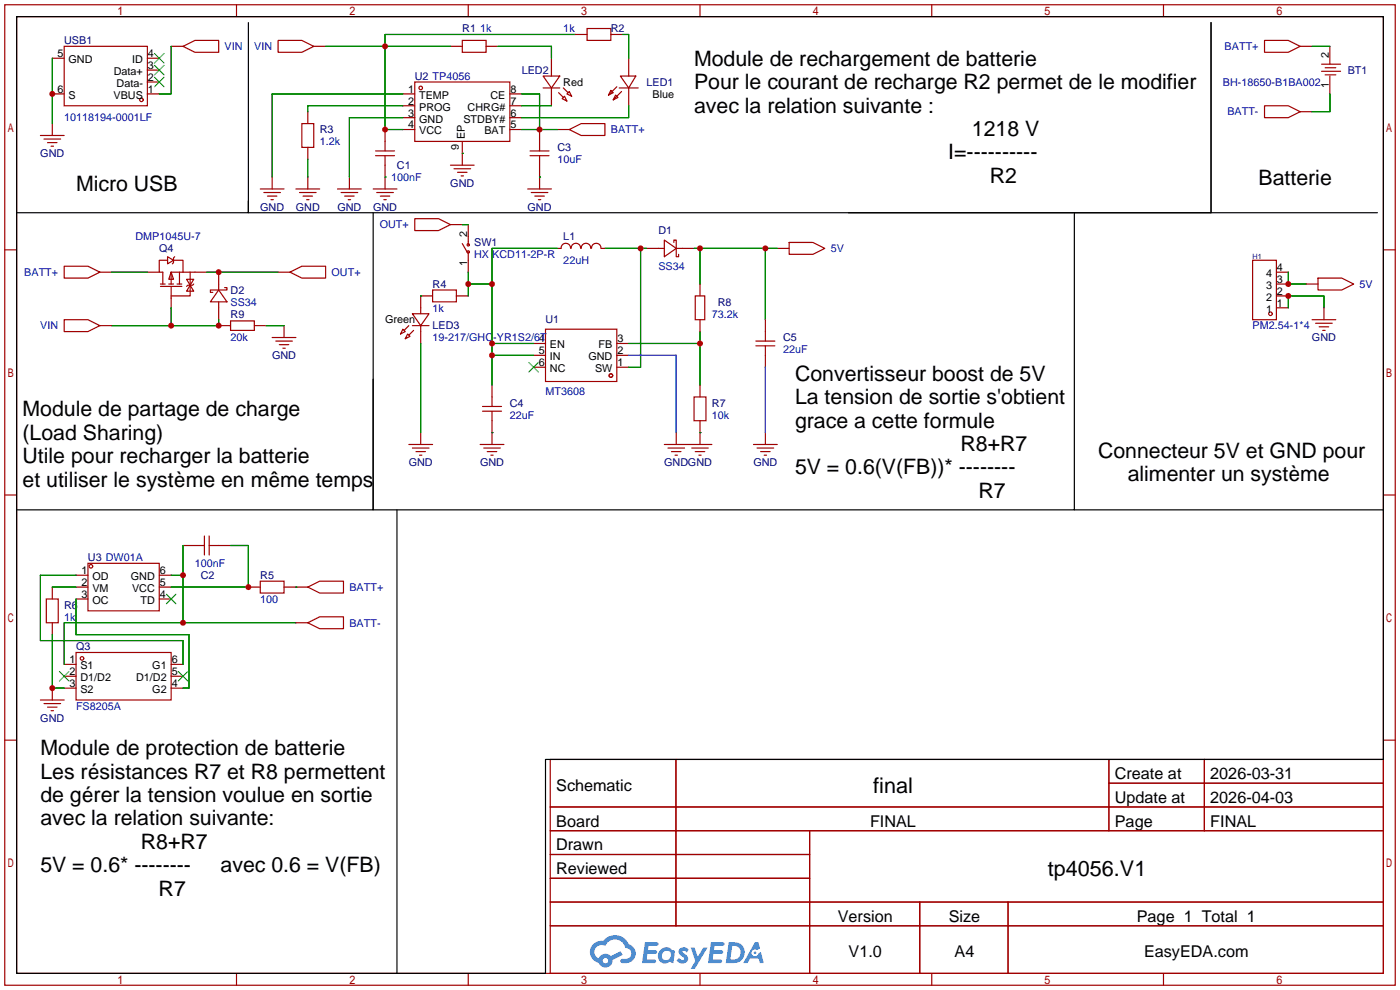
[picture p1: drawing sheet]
<svg xmlns="http://www.w3.org/2000/svg" width="299mm" height="212mm" viewBox="0 0 299 212" stroke-linecap="round" stroke-linejoin="round" font-family="sans-serif">
<g fill="none" stroke="#a10000" stroke-width=".25">
<path d="M1 1h297.2v209.6h-297.2zM3.6 3.6h292.1v204.4h-292.1zM50.5 1v2.6M100.1 1v2.6M149.6 1v2.6M199.1 1v2.6M248.7 1v2.6M1 53.4h2.6M295.7 53.4h2.5M1 105.8h2.6M295.7 105.8h2.5M1 158.2h2.6"/>
<path d="M295.7 158.2h2.5M117.6 162.3h178.1v45.7h-178.1zM117.6 172.5h178.1M117.6 177.5h178.1M144.5 162.3v35.6M173 177.5v30.5M237 162.3v15.2M237 167.4h58.7M257.4 162.3v15.2M117.6 182.6h55.4M117.6 192.8h178.1M117.6 187.7h55.4"/>
<path d="M117.6 197.9h178.1M196.6 192.8v15.2M215.4 192.8v15.2M50.5 208v2.6M100.1 208v2.6M149.6 208v2.6M199.1 208v2.6M248.7 208v2.6"/>
</g>
<g fill="#5487ff">
<path d="M145.3 202.7a1.3 1.3 0 0 1 1.9 .3l-.4 .6a.54 .54 0 0 0-.9-.2l.1 .2a1.34 1.34 0 0 1 .9 1.8 1.47 1.47 0 0 1-2.3-.1l.5-.6 .8 .5a.31 .31 0 0 0 .4-.3 .31 .31 0 0 0-.3-.4 1.12 1.12 0 0 1-.7-1.8z"/>
<path d="M147.6 202.5h.9l.6 2 1.2-2h.9l-2.7 4.6h-.9l1-1.7z"/>
<path d="M137.8 201.4h1.7a1.31 1.31 0 0 1 1.2 .2 .4 .4 0 0 1-.3 .5l-1.8 .1-.1 .9h1.6a.4 .4 0 0 1 .4 .4 .4 .4 0 0 1-.5 .4h-1.6l-.2 1.2h1.4a.46 .46 0 0 1 .5 0 .46 .46 0 0 1 .1 .5l-.4 .2h-2.6z"/>
<path d="M151.9 201.4h1.7a1.32 1.32 0 0 1 1.2 .2 .39 .39 0 0 1-.3 .5l-1.8 .1-.1 .9h1.6a.4 .4 0 0 1 .4 .4 .4 .4 0 0 1-.4 .4h-1.7l-.2 1.2h1.4a.46 .46 0 0 1 .5 0 .46 .46 0 0 1 .1 .5l-.4 .2h-2.6z"/>
<path d="M161.3 201.4h.8l.3 1.3-.6 .4a.75 .75 0 0 0-1.1 .3 .75 .75 0 0 0 .5 1 .75 .75 0 0 0 .9-.7l.5-.2 .6 2.3h-.8l-.3-.9h-1.8l-.5 .9h-1z"/>
<path d="M155.7 201.4l-.6 4.4h1.5a2.27 2.27 0 0 0 2.6-2.2 2.27 2.27 0 0 0-2.7-2.2zM156.5 202.1a1.5 1.5 0 0 1 1.8 1.6 1.5 1.5 0 0 1-1.9 1.4h-.3z"/>
<path d="M141.2 203a1.6 1.6 0 0 0-.3 2.3 1.6 1.6 0 0 0 2.3 .2l.7 .3 .3-2.4-.1-.3-.5-.1a1.58 1.58 0 0 0-2.4 0zM141.8 203.5a.98 .98 0 0 1 1.6 .4 .98 .98 0 0 1-1.1 1.3 .94 .94 0 0 1-.9-.7 .94 .94 0 0 1 .4-1z"/>
<path d="M126.8 201.8a2.37 2.37 0 0 0 1.1 4 1.54 1.54 0 0 0 1.8 1 1.54 1.54 0 0 0 1.2-1.6l2.2-1.1-.5-.8-2 1a1.57 1.57 0 0 0-2.7 .5 1.5 1.5 0 0 1-.7-2.1 1.5 1.5 0 0 1 2.2-.5 2.23 2.23 0 0 1 2.3-1.4 2.23 2.23 0 0 1 2 1.8 1.16 1.16 0 0 1 1.2 1.1 1.16 1.16 0 0 1-1.1 1.2h-.7a.47 .47 0 0 0-.5 .4 .47 .47 0 0 0 .4 .5 2.17 2.17 0 0 0 2.5-.9 2.17 2.17 0 0 0-.3-2.7l-.8-.4a3.2 3.2 0 0 0-5.5-.7l-1.1 .1zM128.8 205.3a.6 .6 0 0 1 1.2 0 .6 .6 0 0 1-1.2 0z"/>
<circle cx="161.4" cy="203.6" r=".28"/>
</g>
<path d="M3.6 3.6h292.1v158.7h-179.1v45.7h-113zM53.1 4.8v40.7h-49.5M53.1 42.9v2.6h205.7v-40.7v40.7h-77.4M79.8 45.5v63.5h-76.2M229.6 45.5v63.5h-149.8v-28M258.8 45.5h35.6M84.8 109v99M229.6 109h66.1" fill="none" stroke="#000" stroke-width=".25"/>
<g fill="none" stroke="#a10000" stroke-width=".25">
<path d="M11.2 12.4h2.5M13.7 9.9h17.8v12.7h-17.8zM31.5 17.5h2.5M31.5 15h2.5M31.5 12.4h2.5M36.6 9.9h2.5M39.1 9.9l2.6-1.3h5v2.6h-5zM59.4 8.6h5.1l2.6 1.3-2.6 1.3h-5.1zM67.1 9.9h2.5M88.6 17.5h20.4v12.7h-20.4zM96.3 9.9h2.5M98.8 8.6h5.1v2.6h-5.1z"/>
<path d="M103.9 9.9h2.5M116.1 16.3h3.5l-1.7 2.5zM116.1 18.8h3.5M117.9 12.4v3.9M117.9 18.8v3.8M119.4 19.8l1 1M120.4 18.8l1 1M122.9 7.4h2.6M125.5 6.1h5.1v2.5h-5.1zM130.6 19.3l.5 .5-1.1 .5zM130.6 7.4h2.5M131.8 18.5l-1.8 1.8"/>
<path d="M132.3 18.8h4.1M132.6 16.3h3.3l-1.5 2.5zM132.8 19.6l-1.7 1.7M134.4 12.4v3.9M134.4 18.8v3.8M270.3 8.6h5l2.6 1.3-2.6 1.3h-5zM277.9 9.9h2.5M282.4 15.2h4.1M282.4 13.7h4.1M283.2 16h2.3M283.2 14.5h2.3M284.2 9.9v3.8"/>
<path d="M284.2 16.3v3.8M8.6 29h5.1M9.4 29.7h3.6M10.2 30.5h2M10.9 31.2h.5M11.2 20.1h2.5M11.2 26.4v2.6M31.5 20.1h2.5M58.2 37.8v2.6M64.5 26.4h2.6v5.1h-2.6zM65.8 23.9v2.5M65.8 31.5v2.5"/>
<path d="M65.8 37.8v2.6M74.7 37.8v2.6M80.3 33.3h4M80.3 32.3h4M82.3 27.7v4.6M82.3 33.3v7.1M86.1 20.1h2.5M86.1 22.6h2.5M86.1 25.1h2.5M86.1 27.7h2.5M96.3 35.3h5M97 36.1h3.6"/>
<path d="M97.8 36.8h2M98.6 37.6h.5M98.8 30.2v5.1M109 20.1h2.5M109 22.6h2.5M109 25.1h2.5M109 27.7h2.5M113.3 33.3h4M113.3 32.3h4M115.3 27.7v4.6M115.3 33.3v7.1M119.1 27.7h2.6"/>
<path d="M120.1 21.1l.5-.5 .6 1zM121.2 20.1l.5-.5 .5 1zM121.7 27.7l2.5-1.3h5.1v2.6h-5.1zM131.6 20.3l.5 .5-1 .5zM270.3 22.6h5l2.6 1.3-2.6 1.2h-5zM277.9 23.9h2.5M13.7 56.9h5.1l2.5 1.3-2.5 1.2h-5.1zM21.3 58.2h2.6M31.5 58.2h2.5M35.8 54.9l1.3 .7-1.3 .8zM35.8 55.6h-1.8v2.6h.8v2.5M36.6 58.2l.5 1.5h-1z"/>
<path d="M37.1 55.6h2v2.6M37.3 54.9l-.2 .2v1l-.3 .3M38.4 58.2v2.5M39.1 58.2h-2.5v2.5M39.1 58.2h5.1M39.9 59.7h1.5l-.8 1.3zM40.6 58.2v5h-4M46.7 58.2v3.8M55.6 40.4h5.1M56.4 41.1h3.5M57.1 41.9h2.1M57.9 42.7h.5"/>
<path d="M59.4 58.2h2.6M62 58.2l2.5-1.3h5.1v2.5h-5.1zM63.2 40.4h5.1M64 41.1h3.6M64.8 41.9h2M65.5 42.7h.5M72.1 40.4h5.1M72.9 41.1h3.6M73.7 41.9h2M74.4 42.7h.5M79.8 40.4h5M80.5 41.1h3.6"/>
<path d="M81.3 41.9h2M82 42.7h.5M88.6 46.7h5.1l2.6 1.3-2.6 1.3h-5.1zM96.3 48h2.5M98.8 52.1l1 1.7M100.1 48v4.3M100.1 53.8v4.4M112.8 40.4h5.1M113.5 41.1h3.6M114.3 41.9h2M115.1 42.7h.5M119.1 53.1h.8"/>
<path d="M119.9 53.1a1.01 1.01 0 0 1 1-1.1 1.01 1.01 0 0 1 1 1.1M122.1 53.1a1.01 1.01 0 0 1 1-1.1 1.01 1.01 0 0 1 1 1.1M124.2 53.1a1.01 1.01 0 0 1 1-1.1 1.01 1.01 0 0 1 1 1.1M126.4 53.1a1.01 1.01 0 0 1 1-1.1 1.01 1.01 0 0 1 1 1.1M128.5 53.1h.8M138.2 53.1h3.8M142 51.3l2.5 1.8-2.5 1.8zM144 51.8v-.5h.5v3.6h.5v-.5M144.5 53.1h3.8M166.1 53.1h2.6M168.7 51.8h5l2.6 1.3-2.6 1.3h-5zM267.7 55.6h5.1v12.7h-5.1z"/>
<path d="M272.8 58.2h2.5M281.7 59.4h5.1l2.5 1.3-2.5 1.3h-5.1zM13.7 68.3h5.1l2.5 1.3-2.5 1.3h-5.1zM21.3 69.6h2.6M34.3 61.2h4.6M34.3 60.7h1M36.1 60.7h1M36.6 61.2v4.6M37.8 60.7h1.1M40.6 61l.8 1.2h-1.5zM41.4 60.7l-.3 .3h-1l-.2 .2M46.7 62l1.8 2.5h-3.5z"/>
<path d="M46.7 69.6h2.6M46.7 64.5v3.8M48 61.5h.5v.5h-3.5v.5h.5M49.3 68.6h5.1v2h-5.1zM54.4 69.6h2.5M58.2 72.1h5M58.9 72.9h3.6M59.7 73.7h2M60.5 74.4h.5M60.7 69.6v2.5M86.1 70.4l.5 .5-1 .5zM87.1 71.4l.5 .5-1 .5z"/>
<path d="M87.4 69.6l-1 1M88.1 67.1h3.6l-1.8 2.5zM88.1 69.6h3.6M88.4 70.6l-1 1M89.9 69.6v3.8M92.5 62h5v2.5h-5zM92.5 63.2h-2.6v3.9M97.5 63.2h2.6M114 78.5h2.6M114 75.9h2.6M114 73.4h2.6M116.6 70.4h15.2v11.1h-15.2z"/>
<path d="M131.8 78.5h2.6M131.8 75.9h2.6M131.8 73.4h2.6M148.6 63.2h2v5.1h-2zM149.6 60.7v2.5M149.6 68.3v2.6M161.5 73.9h4.1M161.5 72.9h4.1M163.6 68.3v4.6M163.6 73.9v4.6M272.8 60.7h2.5M272.8 63.2h2.5"/>
<path d="M272.8 65.8h2.5M279.1 60.7h2.6M280.4 68.3h5.1M281.2 69.1h3.5M281.9 69.8h2.1M282.7 70.6h.5M283 65.8v2.5M87.4 95h5.1M88.1 95.8h3.6M88.9 96.5h2M89.7 97.3h.5M89.9 92.5v2.5"/>
<path d="M102.6 95h5.1M103.1 87.9h4.1M103.1 86.9h4.1M103.4 95.8h3.5M104.1 96.5h2.1M104.9 97.3h.5M105.2 82.3v4.6M105.2 87.9v7.1M142 95h10.1M142.7 95.8h3.6M143.5 96.5h2M144.3 97.3h.5"/>
<path d="M144.5 92.5v2.5M147.8 95.8h3.6M148.3 84.8h2.6v5.1h-2.6zM148.6 96.5h2M149.4 97.3h.5M149.6 82.3v2.5M149.6 89.9v5.1M161 95h5.1M161.8 95.8h3.6M162.6 96.5h2M163.3 97.3h.5M163.6 92.5v2.5"/>
<path d="M39.1 116.6h4.6M43.7 114.6v4M44.7 116.6h4.6M44.7 114.6v4M9.9 128h2.5v5.1h-2.5zM11.2 125.5v2.5M11.2 133.1v2.5M16.3 139.4h20.3v10.2h-20.3zM16.3 122.9h2.5M16.3 125.5h2.5M16.3 128h2.5M18.8 120.4h15.2v10.2h-15.2z"/>
<path d="M34 122.9h2.6M34 125.5h2.6M34 128h2.6M53.1 125.5h2.5M55.6 124.2h5.1v2.5h-5.1zM60.7 125.5h5.1M63.2 133.1h2.6M65.8 125.5l2.5-1.3h5.1v2.5h-5.1zM65.8 133.1l2.5-1.3h5.1v2.6h-5.1zM8.6 149.6h5.1M9.4 150.4h3.6M10.2 151.1h2"/>
<path d="M10.9 151.9h.5M11.2 147.1v2.5M13.7 142h2.6M13.7 144.5h2.6M13.7 147.1h2.6M36.6 142h2.5M36.6 144.5h2.5M36.6 147.1h2.5"/>
<circle cx="89.9" cy="18.8" r=".38"/>
<circle cx="30.2" cy="21.3" r=".38"/>
<circle cx="100.1" cy="52.3" r=".25"/>
<circle cx="100.1" cy="53.8" r=".25"/>
<circle cx="271.5" cy="67.1" r=".38"/>
<circle cx="130.6" cy="80.3" r=".38"/>
<circle cx="19.4" cy="121" r=".38"/>
<circle cx="17.5" cy="140.7" r=".38"/>
</g>
<g fill="none" stroke="#3c3" stroke-width=".25">
<path d="M33 16.5l2.1 2M33 14l2.1 2M33 11.4l2.1 2.1M35.1 16.5l-2.1 2M35.1 14l-2.1 2M35.1 11.4l-2.1 2.1M113 77.5l2.1 2M115.1 77.5l-2.1 2M35.6 127l2 2M37.6 127l-2 2M12.7 143.5l2 2M14.7 143.5l-2 2"/>
<path d="M38.1 143.5l2 2M40.1 143.5l-2 2"/>
</g>
<g fill="none" stroke="#008700" stroke-width=".25">
<path d="M11.2 12.4v14M36.6 9.9v10.2h-2.6M69.6 9.9h26.7M106.4 9.9h11.5v2.5M122.9 7.4h-40.6v20.3h3.8M133.1 7.4h1.3v5M280.4 9.9h3.8M65.8 34v3.8M82.3 37.8h.1M86.1 20.1h-27.9v17.7M86.1 22.6h-20.3v1.3M86.1 25.1h-11.4v12.7"/>
<path d="M98.8 32.8h.1M111.5 20.1h3.8v7.6M111.5 22.6h6.4M111.5 27.7h7.6M115.3 37.8h.1M134.4 22.6v2.5h-22.9M284.2 20.1v3.8h-3.8M23.9 58.2h7.6M44.2 58.2h15.2M98.8 48h1.3M100.1 58.2v5M119.1 53.1h-13.9v29.2"/>
<path d="M129.3 53.1h8.9M136.9 53.1v25.4h-2.5M148.3 53.1h17.8M149.6 53.1v7.6M163.6 53.1v15.2M275.3 58.2v2.5h3.8M36.6 65.8v3.8M46.7 68.3v1.3h-22.8M56.9 69.6h3.8M89.9 63.2h.1M89.9 73.4v19.1M100.1 60.7h5.1"/>
<path d="M105.2 73.4h8.8M105.2 75.9h8.8M134.4 73.4h15.2M149.6 70.9v11.4M275.3 65.8v-2.6h7.7v2.6M105.2 92.5h.1M149.6 92.5h.1M39.1 116.6v16.5M49.3 116.6h3.8v8.9h-16.5M11.2 135.6v11.5h2.5M11.2 125.5h5.1M16.3 122.9h-7.7v14h30.5v5.1"/>
<path d="M16.3 128v7.6h24.1v11.5h-1.3M36.6 122.9h2.5M63.2 125.5h.1M63.2 133.1h-49.5v8.9"/>
</g>
<path d="M134.4 75.9h10.1v16.6M163.6 78.5v14" fill="none" stroke="#03f" stroke-width=".25"/>
<g fill="#c00">
<circle cx="11.2" cy="20.1" r=".63"/>
<circle cx="53.1" cy="125.5" r=".63"/>
<circle cx="149.6" cy="53.1" r=".63"/>
<circle cx="163.6" cy="53.1" r=".63"/>
<circle cx="149.6" cy="73.4" r=".63"/>
<circle cx="136.9" cy="53.1" r=".63"/>
<circle cx="46.7" cy="58.2" r=".63"/>
<circle cx="115.3" cy="27.7" r=".63"/>
<circle cx="82.3" cy="27.7" r=".63"/>
<circle cx="82.3" cy="9.9" r=".63"/>
<circle cx="39.1" cy="122.9" r=".63"/>
<circle cx="39.1" cy="133.1" r=".63"/>
<circle cx="11.2" cy="147.1" r=".63"/>
<circle cx="36.6" cy="69.6" r=".63"/>
<circle cx="46.7" cy="69.6" r=".63"/>
<circle cx="100.1" cy="60.7" r=".63"/>
<circle cx="105.2" cy="60.7" r=".63"/>
<circle cx="105.2" cy="73.4" r=".63"/>
<circle cx="105.2" cy="75.9" r=".63"/>
<circle cx="275.3" cy="63.2" r=".63"/>
<circle cx="275.3" cy="60.7" r=".63"/>
</g>
<g font-size="4.6">
<text x="186.6" y="169.4">final</text>
<text x="223.9" y="187.2">tp4056.V1</text>
</g>
<g font-size="4.5">
<text x="148.3" y="14.1">Module de rechargement de batterie</text>
<text x="148.3" y="19.1">Pour le courant de recharge R2 permet de le modifier</text>
<text x="148.3" y="24.1">avec la relation suivante :</text>
<text x="207.7" y="29.1">1218 V</text>
<text x="202.7" y="34.1">I=----------</text>
<text x="16.3" y="40.7">Micro USB</text>
<text x="211.5" y="39.1">R2</text>
<text x="269" y="39.5">Batterie</text>
<text x="169.9" y="81.4">Convertisseur boost de 5V</text>
<text x="4.8" y="89">Module de partage de charge</text>
<text x="169.9" y="86.4">La tension de sortie s'obtient</text>
<text x="4.8" y="94">(Load Sharing)</text>
<text x="169.9" y="91.4">grace a cette formule</text>
<text x="4.8" y="99">Utile pour recharger la batterie</text>
<text x="169.9" y="101.4">5V = 0.6(V(FB))* --------</text>
<text x="205.3" y="96.4">R8+R7</text>
<text x="234.7" y="97.9">Connecteur 5V et GND pour</text>
<text x="4.8" y="104">et utiliser le système en même temps</text>
<text x="209.1" y="106.4">R7</text>
<text x="241" y="102.9">alimenter un système</text>
<text x="8.6" y="161.4">Module de protection de batterie</text>
<text x="8.6" y="166.4">Les résistances R7 et R8 permettent</text>
<text x="8.6" y="171.4">de gérer la tension voulue en sortie</text>
<text x="8.6" y="176.4">avec la relation suivante:</text>
<text x="30.1" y="181.4">R8+R7</text>
<text x="8.6" y="186.4">5V = 0.6* --------</text>
<text x="33.9" y="191.4">R7</text>
<text x="47.2" y="186.4">avec 0.6 = V(FB)</text>
</g>
<g font-size="3.5">
<text x="238.3" y="166.5">Create at</text>
<text x="258.7" y="166.5">2026-03-31</text>
<text x="118.9" y="169.1">Schematic</text>
<text x="238.3" y="171.6">Update at</text>
<text x="258.7" y="171.6">2026-04-03</text>
<text x="118.9" y="176.7">Board</text>
<text x="185.9" y="176.7">FINAL</text>
<text x="238.3" y="176.7">Page</text>
<text x="258.7" y="176.7">FINAL</text>
<text x="118.9" y="181.8">Drawn</text>
<text x="118.9" y="186.8">Reviewed</text>
<text x="179.1" y="197">Version</text>
<text x="202.8" y="197">Size</text>
<text x="243" y="197">Page 1 Total 1</text>
<text x="181.4" y="204.6">V1.0</text>
<text x="204" y="204.6">A4</text>
<text x="244.5" y="204.6">EasyEDA.com</text>
</g>
<g font-size="2.3" fill="#000080">
<text x="13.7" y="9.4">USB1</text>
<text x="98.8" y="6.9">R1</text>
<text x="130.6" y="6.9">R2</text>
<text x="88.6" y="17.1">U2 TP4056</text>
<text x="111.5" y="15.8">LED2</text>
<text x="288" y="15.8">BT1</text>
<text x="138.2" y="18.3">LED1</text>
<text x="68.3" y="28.5">R3</text>
<text x="8.6" y="33.6">GND</text>
<text x="119.1" y="32.3">C3</text>
<text x="84.8" y="36.1">C1</text>
<text x="96.2" y="39.9">GND</text>
<text x="55.6" y="45">GND</text>
<text x="63.2" y="45">GND</text>
<text x="72.1" y="45">GND</text>
<text x="79.7" y="45">GND</text>
<text x="112.8" y="45">GND</text>
<text x="34" y="53.9">Q4</text>
<text x="101.3" y="52.6">SW1</text>
<text x="120.4" y="51.4">L1</text>
<text x="140.7" y="50.1">D1</text>
<text x="49.3" y="62.8">D2</text>
<text x="92.5" y="61.5">R4</text>
<text x="153.4" y="65.3">R8</text>
<text x="49.3" y="67.9">R9</text>
<text x="92.5" y="70.4">LED3</text>
<text x="116.6" y="69.1">U1</text>
<text x="58.1" y="76.8">GND</text>
<text x="167.4" y="72.9">C5</text>
<text x="280.4" y="72.9">GND</text>
<text x="109" y="86.9">C4</text>
<text x="152.1" y="86.9">R7</text>
<text x="87.4" y="99.6">GND</text>
<text x="102.6" y="99.6">GND</text>
<text x="142" y="99.6">GNDGND</text>
<text x="161" y="99.6">GND</text>
<text x="18.8" y="119.9">U3 DW01A</text>
<text x="42.9" y="123.7">C2</text>
<text x="55.6" y="123.7">R5</text>
<text x="13.7" y="130.1">R6</text>
<text x="16.3" y="139">Q3</text>
<text x="8.6" y="154.2">GND</text>
</g>
<g font-size="2.3" fill="#00f">
<text x="48" y="10.7">VIN</text>
<text x="54.3" y="10.7">VIN</text>
<text x="102.6" y="6.9">1k</text>
<text x="120.4" y="6.9">1k</text>
<text x="261.7" y="10.7">BATT+</text>
<text x="261.4" y="18.3">BH-18650-B1BA002</text>
<text x="13.7" y="26">10118194-0001LF</text>
<text x="130.6" y="28.5">BATT+</text>
<text x="262.3" y="24.7">BATT-</text>
<text x="68.3" y="31">1.2k</text>
<text x="119.1" y="34.8">10uF</text>
<text x="83.6" y="38.7">100nF</text>
<text x="29" y="51.4">DMP1045U-7</text>
<text x="81.2" y="48.8">OUT+</text>
<text x="177.5" y="53.9">5V</text>
<text x="5.2" y="59">BATT+</text>
<text x="70.9" y="59">OUT+</text>
<text x="101.3" y="55.2">HX KCD11-2P-R</text>
<text x="120.4" y="56.4">22uH</text>
<text x="140.7" y="57.7">SS34</text>
<text x="49.3" y="65.3">SS34</text>
<text x="290.6" y="61.5">5V</text>
<text x="8.6" y="70.4">VIN</text>
<text x="92.5" y="66.6">1k</text>
<text x="152.1" y="67.9">73.2k</text>
<text x="267.7" y="70.4">PM2.54-1*4</text>
<text x="49.3" y="72.9">20k</text>
<text x="92.5" y="72.9">19-217/GHC-YR1S2/6T</text>
<text x="167.4" y="75.5">22uF</text>
<text x="109" y="89.5">22uF</text>
<text x="116.6" y="84.4">MT3608</text>
<text x="152.1" y="89.5">10k</text>
<text x="41.7" y="121.2">100nF</text>
<text x="55.6" y="128.8">100</text>
<text x="74.7" y="126.3">BATT+</text>
<text x="13.7" y="132.6">1k</text>
<text x="74.7" y="133.9">BATT-</text>
<text x="16.3" y="151.7">FS8205A</text>
</g>
<g font-size="2.3">
<text x="12.3" y="12.2">5</text>
<text x="14.7" y="13.5">GND</text>
<text x="24.3" y="16">Data+</text>
<text x="28.2" y="13.5">ID</text>
<text x="31.6" y="17.3">2</text>
<text x="31.6" y="14.8">3</text>
<text x="31.6" y="12.2">4</text>
<text x="284" y="12.4" transform="rotate(-90 284 12.4)">2</text>
<text x="12.3" y="19.8">6</text>
<text x="14.7" y="21.1">S</text>
<text x="24.3" y="21.1">VBUS</text>
<text x="24.9" y="18.6">Data-</text>
<text x="31.6" y="19.8">1</text>
<text x="87.2" y="19.8">1</text>
<text x="87.2" y="22.4">2</text>
<text x="89.6" y="21.1">TEMP</text>
<text x="89.6" y="23.6">PROG</text>
<text x="99.9" y="23.6">CHRG#</text>
<text x="104.8" y="21.1">CE</text>
<text x="109.1" y="22.4">7</text>
<text x="109.1" y="19.8">8</text>
<text x="120.4" y="18.3">Red</text>
<text x="139.4" y="20.9">Blue</text>
<text x="284" y="18.8" transform="rotate(-90 284 18.8)">1</text>
<text x="87.2" y="24.9">3</text>
<text x="87.2" y="27.5">4</text>
<text x="89.6" y="26.2">GND</text>
<text x="89.6" y="28.7">VCC</text>
<text x="99" y="26.2">STDBY#</text>
<text x="99.4" y="29.8" transform="rotate(-90 99.4 29.8)">EP</text>
<text x="103.5" y="28.7">BAT</text>
<text x="109.1" y="27.5">5</text>
<text x="109.1" y="24.9">6</text>
<text x="98.1" y="32.1" transform="rotate(-90 98.1 32.1)">9</text>
<text x="99.8" y="50.5" transform="rotate(-90 99.8 50.5)">2</text>
<text x="99.8" y="56.9" transform="rotate(-90 99.8 56.9)">1</text>
<text x="270.6" y="59.2">4</text>
<text x="272.9" y="57.9">4</text>
<text x="270.6" y="64.3">2</text>
<text x="270.6" y="61.7">3</text>
<text x="272.9" y="65.6">1</text>
<text x="272.9" y="63">2</text>
<text x="272.9" y="60.5">3</text>
<text x="82.3" y="69.1">Green</text>
<text x="270.6" y="66.8">1</text>
<text x="115.2" y="73.2">4</text>
<text x="115.2" y="75.7">5</text>
<text x="117.5" y="74.4">EN</text>
<text x="117.5" y="77">IN</text>
<text x="125.8" y="77">GND</text>
<text x="127.9" y="74.4">FB</text>
<text x="132" y="75.7">2</text>
<text x="132" y="73.2">3</text>
<text x="115.2" y="78.3">6</text>
<text x="117.5" y="79.5">NC</text>
<text x="127.2" y="79.5">SW</text>
<text x="132" y="78.3">1</text>
<text x="17.4" y="122.7">1</text>
<text x="17.4" y="125.2">2</text>
<text x="19.7" y="124">OD</text>
<text x="28" y="124">GND</text>
<text x="34.2" y="125.2">5</text>
<text x="34.2" y="122.7">6</text>
<text x="17.4" y="127.8">3</text>
<text x="19.7" y="126.5">VM</text>
<text x="19.7" y="129.1">OC</text>
<text x="28.2" y="126.5">VCC</text>
<text x="30" y="129.1">TD</text>
<text x="34.2" y="127.8">4</text>
<text x="14.8" y="141.8">1</text>
<text x="17.2" y="143">S1</text>
<text x="32.6" y="143">G1</text>
<text x="36.7" y="141.8">6</text>
<text x="14.8" y="144.3">2</text>
<text x="14.8" y="146.8">3</text>
<text x="17.2" y="145.6">D1/D2</text>
<text x="17.2" y="148.1">S2</text>
<text x="29.1" y="145.6">D1/D2</text>
<text x="32.6" y="148.1">G2</text>
<text x="36.7" y="146.8">4</text>
<text x="36.7" y="144.3">5</text>
</g>
<text font-size="1.6" fill="#000080" x="267.7" y="55.3">H1</text>
</svg>
